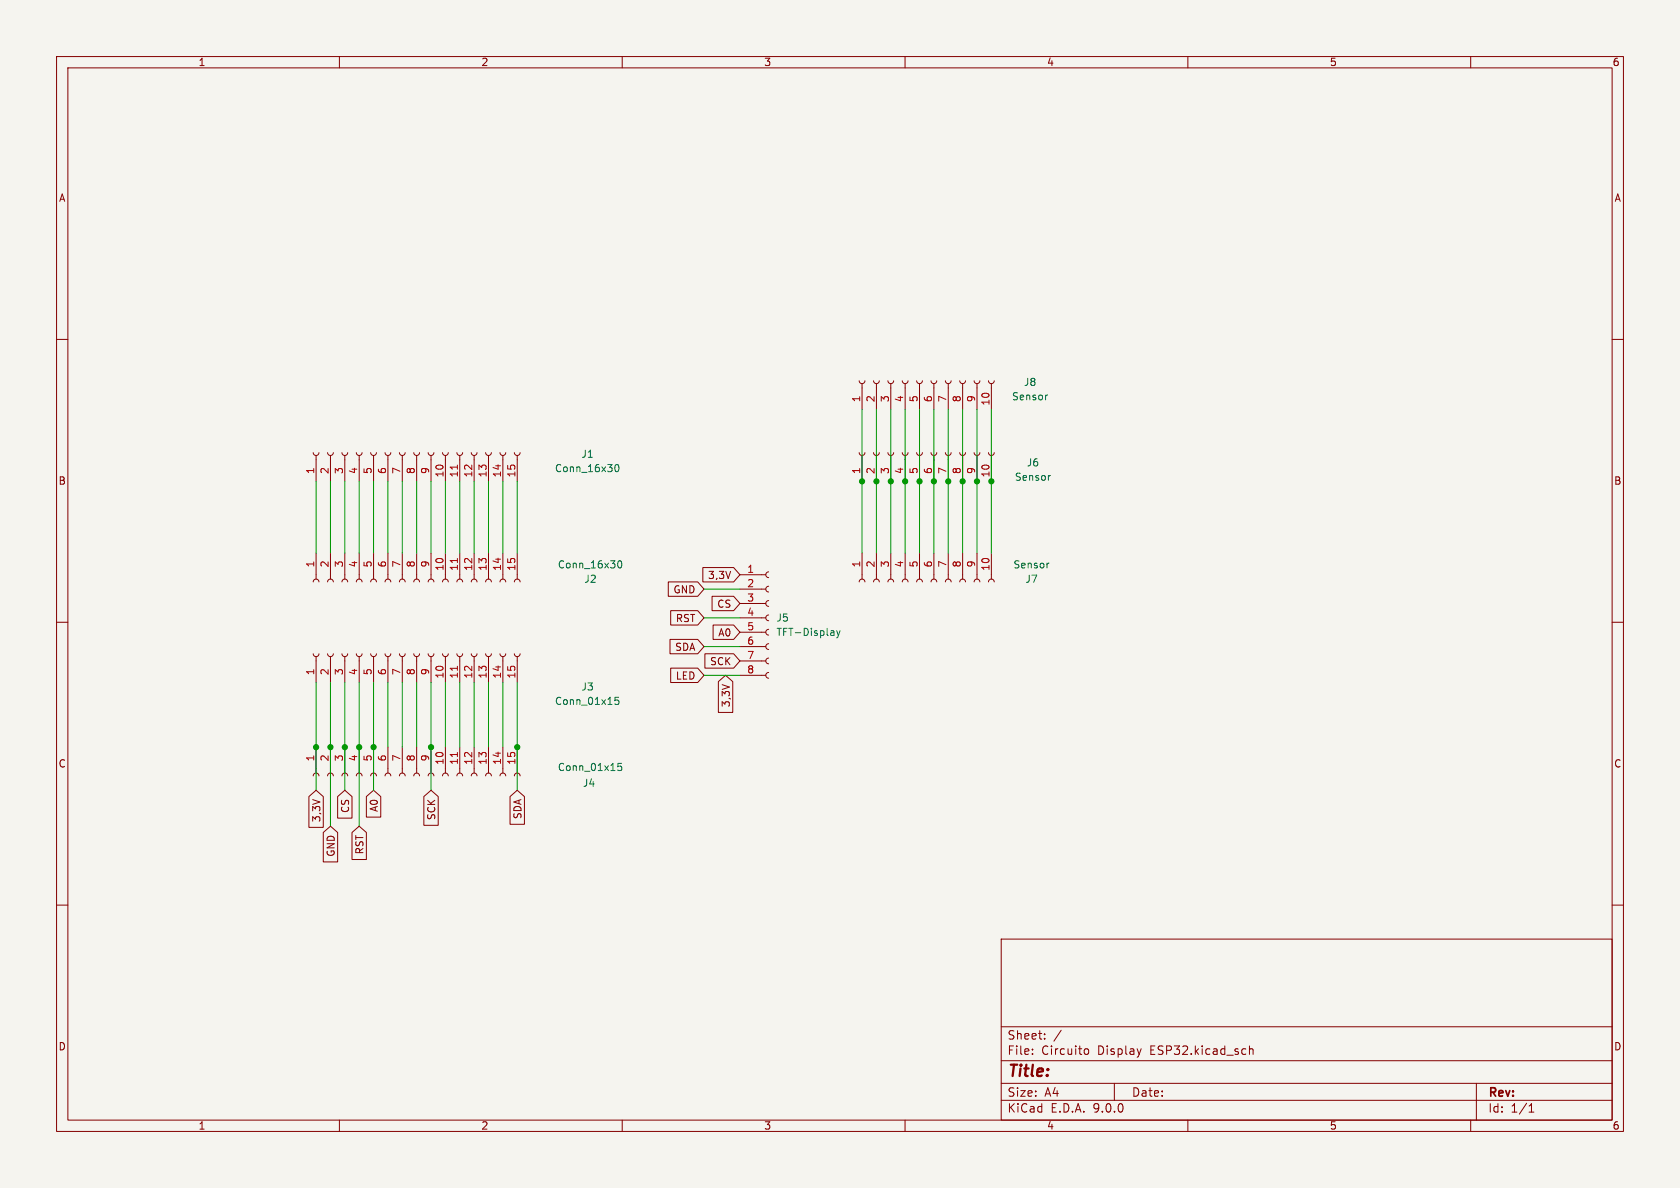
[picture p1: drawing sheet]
<svg xmlns="http://www.w3.org/2000/svg" width="297mm" height="210mm" viewBox="0 0 297 210" stroke-linecap="round" stroke-linejoin="round" font-family="sans-serif">
<path d="M0 0h297v210h-297z" fill="#f5f4ef" stroke="#f5f4ef" stroke-width=".18"/>
<g fill="none" stroke="#840000" stroke-width=".18">
<path d="M10 10h277v190h-277zM12 12h273v186h-273zM60 10v2M110 10v2M160 10v2M210 10v2M260 10v2M10 60h2M151.9 67.3l.1 .4 .4 .1 .4-.1 .1-.4M152.4 67.8v4.6M154.4 67.3l.2 .4 .3 .1 .4-.1 .1-.4M154.9 67.8v4.6"/>
<path d="M157 67.3l.1 .4 .4 .1 .3-.1 .2-.4M157.5 67.8v4.6M159.5 67.3l.2 .4 .3 .1 .4-.1 .1-.4M160 67.8v4.6M162.1 67.3l.1 .4 .4 .1 .3-.1 .2-.4M162.6 67.8v4.6M164.6 67.3l.1 .4 .4 .1 .4-.1 .1-.4M165.1 67.8v4.6M167.1 67.3l.2 .4 .3 .1 .4-.1 .1-.4M167.6 67.8v4.6M169.7 67.3l.1 .4 .4 .1 .3-.1 .2-.4M170.2 67.8v4.6"/>
<path d="M172.2 67.3l.2 .4 .3 .1 .4-.1 .1-.4M172.7 67.8v4.6M174.8 67.3l.1 .4 .4 .1 .3-.1 .2-.4M175.3 67.8v4.6M285 60h2M55.4 80l.1 .4 .4 .1 .3-.1 .2-.4M55.9 80.5v4.6M55.9 97.8v4.6M57.9 80l.2 .4 .3 .1 .4-.1 .1-.4M58.4 80.5v4.6M58.4 97.8v4.6M60.5 80l.1 .4 .4 .1 .3-.1 .2-.4"/>
<path d="M61 80.5v4.6M61 97.8v4.6M63 80l.1 .4 .4 .1 .4-.1 .1-.4M63.5 80.5v4.6M63.5 97.8v4.6M65.5 80l.2 .4 .3 .1 .4-.1 .1-.4M66 80.5v4.6M66 97.8v4.6M68.1 80l.1 .4 .4 .1 .3-.1 .2-.4M68.6 80.5v4.6M68.6 97.8v4.6M70.6 80l.2 .4 .3 .1 .4-.1 .1-.4"/>
<path d="M71.1 80.5v4.6M71.1 97.8v4.6M73.2 80l.1 .4 .4 .1 .3-.1 .2-.4M73.7 80.5v4.6M73.7 97.8v4.6M75.7 80l.1 .4 .4 .1 .4-.1 .1-.4M76.2 80.5v4.6M76.2 97.8v4.6M78.2 80l.2 .4 .3 .1 .4-.1 .1-.4M78.7 80.5v4.6M78.7 97.8v4.6M80.8 80l.1 .4 .4 .1 .3-.1 .2-.4"/>
<path d="M81.3 80.5v4.6M81.3 97.8v4.6M83.3 80l.2 .4 .3 .1 .4-.1 .1-.4M83.8 80.5v4.6M83.8 97.8v4.6M85.9 80l.1 .4 .4 .1 .3-.1 .2-.4M86.4 80.5v4.6M86.4 97.8v4.6M88.4 80l.1 .4 .4 .1 .4-.1 .1-.4M88.9 80.5v4.6M88.9 97.8v4.6M90.9 80l.2 .4 .3 .1 .4-.1 .1-.4"/>
<path d="M91.4 80.5v4.6M91.4 97.8v4.6M151.9 80l.1 .4 .4 .1 .4-.1 .1-.4M152.4 80.5v4.6M152.4 97.8v4.6M154.4 80l.2 .4 .3 .1 .4-.1 .1-.4M154.9 80.5v4.6M154.9 97.8v4.6M157 80l.1 .4 .4 .1 .3-.1 .2-.4M157.5 80.5v4.6M157.5 97.8v4.6M159.5 80l.2 .4 .3 .1 .4-.1 .1-.4"/>
<path d="M160 80.5v4.6M160 97.8v4.6M162.1 80l.1 .4 .4 .1 .3-.1 .2-.4M162.6 80.5v4.6M162.6 97.8v4.6M164.6 80l.1 .4 .4 .1 .4-.1 .1-.4M165.1 80.5v4.6M165.1 97.8v4.6M167.1 80l.2 .4 .3 .1 .4-.1 .1-.4M167.6 80.5v4.6M167.6 97.8v4.6M169.7 80l.1 .4 .4 .1 .3-.1 .2-.4"/>
<path d="M170.2 80.5v4.6M170.2 97.8v4.6M172.2 80l.2 .4 .3 .1 .4-.1 .1-.4M172.7 80.5v4.6M172.7 97.8v4.6M174.8 80l.1 .4 .4 .1 .3-.1 .2-.4M175.3 80.5v4.6M175.3 97.8v4.6M10 110h2M55.4 115.6l.1 .3 .4 .2 .3-.2 .2-.3M55.4 102.9l.1-.4 .4-.1 .3 .1 .2 .4M55.9 116.1v4.6"/>
<path d="M57.9 115.6l.2 .3 .3 .2 .4-.2 .1-.3M57.9 102.9l.2-.4 .3-.1 .4 .1 .1 .4M58.4 116.1v4.6M60.5 115.6l.1 .3 .4 .2 .3-.2 .2-.3M60.5 102.9l.1-.4 .4-.1 .3 .1 .2 .4M61 116.1v4.6M63 115.6l.1 .3 .4 .2 .4-.2 .1-.3M63 102.9l.1-.4 .4-.1 .4 .1 .1 .4M63.5 116.1v4.6M65.5 115.6l.2 .3 .3 .2 .4-.2 .1-.3M65.5 102.9l.2-.4 .3-.1 .4 .1 .1 .4M66 116.1v4.6"/>
<path d="M68.1 115.6l.1 .3 .4 .2 .3-.2 .2-.3M68.1 102.9l.1-.4 .4-.1 .3 .1 .2 .4M68.6 116.1v4.6M70.6 115.6l.2 .3 .3 .2 .4-.2 .1-.3M70.6 102.9l.2-.4 .3-.1 .4 .1 .1 .4M71.1 116.1v4.6M73.2 115.6l.1 .3 .4 .2 .3-.2 .2-.3M73.2 102.9l.1-.4 .4-.1 .3 .1 .2 .4M73.7 116.1v4.6M75.7 115.6l.1 .3 .4 .2 .4-.2 .1-.3M75.7 102.9l.1-.4 .4-.1 .4 .1 .1 .4M76.2 116.1v4.6"/>
<path d="M78.2 115.6l.2 .3 .3 .2 .4-.2 .1-.3M78.2 102.9l.2-.4 .3-.1 .4 .1 .1 .4M78.7 116.1v4.6M80.8 115.6l.1 .3 .4 .2 .3-.2 .2-.3M80.8 102.9l.1-.4 .4-.1 .3 .1 .2 .4M81.3 116.1v4.6M83.3 115.6l.2 .3 .3 .2 .4-.2 .1-.3M83.3 102.9l.2-.4 .3-.1 .4 .1 .1 .4M83.8 116.1v4.6M85.9 115.6l.1 .3 .4 .2 .3-.2 .2-.3M85.9 102.9l.1-.4 .4-.1 .3 .1 .2 .4M86.4 116.1v4.6"/>
<path d="M88.4 115.6l.1 .3 .4 .2 .4-.2 .1-.3M88.4 102.9l.1-.4 .4-.1 .4 .1 .1 .4M88.9 116.1v4.6M90.9 115.6l.2 .3 .3 .2 .4-.2 .1-.3M90.9 102.9l.2-.4 .3-.1 .4 .1 .1 .4M91.4 116.1v4.6M118.1 102.9h5.2l1.2 1.2-1.2 1.3h-5.2zM118.4 113h4.9l1.2 1.3-1.2 1.3h-4.9zM118.6 118.1h4.7l1.2 1.3-1.2 1.3h-4.7zM118.6 107.9h4.7l1.2 1.3-1.2 1.3h-4.7zM124.3 100.3h5.4l1.1 1.3-1.1 1.3h-5.4zM124.6 115.6h5.1l1.1 1.2-1.1 1.3h-5.1z"/>
<path d="M125.9 105.4h3.8l1.1 1.3-1.1 1.3h-3.8zM126.1 110.5h3.6l1.1 1.3-1.1 1.2h-3.6zM130.8 101.6h4.6M130.8 104.1h4.6M130.8 106.7h4.6M130.8 109.2h4.6M130.8 111.8h4.6M130.8 114.3h4.6M130.8 116.8h4.6M130.8 119.4h4.6M135.9 101.1l-.4 .1-.1 .4 .1 .4 .4 .1M135.9 103.6l-.4 .2-.1 .3 .1 .4 .4 .1"/>
<path d="M135.9 106.2l-.4 .1-.1 .4 .1 .3 .4 .2M135.9 108.7l-.4 .2-.1 .3 .1 .4 .4 .1M135.9 111.3l-.4 .1-.1 .4 .1 .3 .4 .2M135.9 113.8l-.4 .1-.1 .4 .1 .4 .4 .1M135.9 116.3l-.4 .2-.1 .3 .1 .4 .4 .1M135.9 118.9l-.4 .1-.1 .4 .1 .3 .4 .2M151.9 102.9l.1-.4 .4-.1 .4 .1 .1 .4M154.4 102.9l.2-.4 .3-.1 .4 .1 .1 .4M157 102.9l.1-.4 .4-.1 .3 .1 .2 .4M159.5 102.9l.2-.4 .3-.1 .4 .1 .1 .4M162.1 102.9l.1-.4 .4-.1 .3 .1 .2 .4M164.6 102.9l.1-.4 .4-.1 .4 .1 .1 .4"/>
<path d="M167.1 102.9l.2-.4 .3-.1 .4 .1 .1 .4M169.7 102.9l.1-.4 .4-.1 .3 .1 .2 .4M172.2 102.9l.2-.4 .3-.1 .4 .1 .1 .4M174.8 102.9l.1-.4 .4-.1 .3 .1 .2 .4M285 110h2M55.4 137.2l.1-.4 .4-.1 .3 .1 .2 .4M55.9 132.1v4.6M57.9 137.2l.2-.4 .3-.1 .4 .1 .1 .4M58.4 132.1v4.6M60.5 137.2l.1-.4 .4-.1 .3 .1 .2 .4M61 132.1v4.6M63 137.2l.1-.4 .4-.1 .4 .1 .1 .4"/>
<path d="M63.5 132.1v4.6M65.5 137.2l.2-.4 .3-.1 .4 .1 .1 .4M66 132.1v4.6M68.1 137.2l.1-.4 .4-.1 .3 .1 .2 .4M68.6 132.1v4.6M70.6 137.2l.2-.4 .3-.1 .4 .1 .1 .4M71.1 132.1v4.6M73.2 137.2l.1-.4 .4-.1 .3 .1 .2 .4M73.7 132.1v4.6M75.7 137.2l.1-.4 .4-.1 .4 .1 .1 .4M76.2 132.1v4.6M78.2 137.2l.2-.4 .3-.1 .4 .1 .1 .4"/>
<path d="M78.7 132.1v4.6M80.8 137.2l.1-.4 .4-.1 .3 .1 .2 .4M81.3 132.1v4.6M83.3 137.2l.2-.4 .3-.1 .4 .1 .1 .4M83.8 132.1v4.6M85.9 137.2l.1-.4 .4-.1 .3 .1 .2 .4M86.4 132.1v4.6M88.4 137.2l.1-.4 .4-.1 .4 .1 .1 .4M88.9 132.1v4.6M90.9 137.2l.2-.4 .3-.1 .4 .1 .1 .4M91.4 132.1v4.6M127 120.5l1.3-1.1 1.2 1.1v5.4h-2.5z"/>
<path d="M54.6 140.8l1.3-1.1 1.3 1.1v5.5h-2.6zM57.1 147.2l1.3-1.1 1.3 1.1v5.2h-2.6zM59.7 140.8l1.3-1.1 1.2 1.1v3.8h-2.5zM62.2 147.2l1.3-1.1 1.3 1.1v4.7h-2.6zM64.8 140.8l1.2-1.1 1.3 1.1v3.6h-2.5zM74.9 140.8l1.3-1.1 1.3 1.1v5.1h-2.6zM90.2 140.8l1.2-1.1 1.3 1.1v4.9h-2.5zM10 160h2M177 166h108v32h-108zM285 160h2M60 198v2M110 198v2"/>
<path d="M160 198v2M177 194.5h108M177 191.5h108M177 187.5h108M177 181.5h108M182.5 186.3v.1M182.5 185.5v.1M184.7 183.6v.1M184.7 182.8v.1M187.6 182.1l-1.3 2M191.8 185.5l.4-.1 .3 .3v.4l-.2 .2h-.5M197 191.5v3"/>
<path d="M201.7 185.4l-.3 1M210 198v2M220.9 185.5l.2-.1 .4 .1v.9M220.9 184.9v1.5M260 198v2M261 191.5v6.5M270.3 196.6h.9M270.3 195.5l.4-.4v1.5"/>
</g>
<path d="M80.9 82.2v.7M80.9 98.7v.8M80.9 117.8v.7M80.9 133v.7" fill="none" stroke="#a90000" stroke-width=".18"/>
<g fill="none" stroke="#006464" stroke-width=".18">
<path d="M185.2 69.8l-.2 .1M108.8 82.2l.2-.1a.68 .68 0 0 1 .4 .6 .68 .68 0 0 1-.4 .7l-.2-.1-.1-.4zM109.4 99.2l.1-.1a.68 .68 0 0 1 .4 .7 .68 .68 0 0 1-.4 .6 .84 .84 0 0 1-.1-1.2zM185.5 99.6h-.3M185.7 84.1h-.2M147.4 111.6v.7M147.4 112.3h-.1M147.4 111.8l-.1 .1M147.9 111.5l.3 .8M148.2 112.3l-.3 .5M148.5 111.5l-.3 .8M109.4 123.3h-.6l-.1 .6 .2-.2 .4 .1 .1 .2v.4l-.2 .1-.5-.1"/>
<path d="M109.9 134.9h-.6l-.1 .7 .2-.2 .4 .1 .1 .2v.4l-.2 .1-.5-.1"/>
</g>
<g fill="none" stroke="#009600" stroke-width=".18">
<path d="M152.4 72.4v25.4M154.9 72.4v25.4M157.5 72.4v25.4M160 72.4v25.4M162.6 72.4v25.4M165.1 72.4v25.4M167.6 72.4v25.4M170.2 72.4v25.4M172.7 72.4v25.4M175.3 72.4v25.4M55.9 85.1v12.7M58.4 85.1v12.7"/>
<path d="M61 85.1v12.7M63.5 85.1v12.7M66 85.1v12.7M68.6 85.1v12.7M71.1 85.1v12.7M73.7 85.1v12.7M76.2 85.1v12.7M78.7 85.1v12.7M81.3 85.1v12.7M83.8 85.1v12.7M86.4 85.1v12.7M88.9 85.1v12.7"/>
<path d="M91.4 85.1v12.7M124.5 119.4h6.3M124.5 104.1h6.3M124.5 114.3h6.3M124.5 109.2h6.3M55.9 120.7v19M58.4 120.7v25.4M61 120.7v19M63.5 120.7v25.4M66 120.7v19M68.6 120.7v11.4M71.1 120.7v11.4"/>
<path d="M73.7 120.7v11.4M76.2 120.7v19M78.7 120.7v11.4M81.3 120.7v11.4M83.8 120.7v11.4M86.4 120.7v11.4M88.9 120.7v11.4M91.4 120.7v19"/>
</g>
<g fill="#009600" stroke="#009600" stroke-width=".18">
<circle cx="55.9" cy="132.1" r=".46"/>
<circle cx="58.4" cy="132.1" r=".46"/>
<circle cx="61" cy="132.1" r=".46"/>
<circle cx="66" cy="132.1" r=".46"/>
<circle cx="91.4" cy="132.1" r=".46"/>
<circle cx="63.5" cy="132.1" r=".46"/>
<circle cx="76.2" cy="132.1" r=".46"/>
<circle cx="162.6" cy="85.1" r=".46"/>
<circle cx="160" cy="85.1" r=".46"/>
<circle cx="165.1" cy="85.1" r=".46"/>
<circle cx="175.3" cy="85.1" r=".46"/>
<circle cx="170.2" cy="85.1" r=".46"/>
<circle cx="172.7" cy="85.1" r=".46"/>
<circle cx="167.6" cy="85.1" r=".46"/>
<circle cx="152.4" cy="85.1" r=".46"/>
<circle cx="154.9" cy="85.1" r=".46"/>
<circle cx="157.5" cy="85.1" r=".46"/>
</g>
<text font-size="2.8" fill="#840000" x="178" y="190.9">Title:</text>
<g font-size="2.1" fill="#840000">
<text x="178" y="184">Sheet:</text>
<text x="178" y="186.7">File:</text>
<text x="184.1" y="186.7">Circuito</text>
<text x="194.1" y="186.7">Display</text>
<text x="203.5" y="186.7">ESP32.kicad_sch</text>
<text x="178" y="196.9">KiCad</text>
<text x="178" y="194.1">Size:</text>
<text x="184.7" y="194.1">A4</text>
<text x="185.7" y="196.9">E.D.A.</text>
<text x="193.3" y="196.9">9.0.0</text>
<text x="200" y="194.1">Date:</text>
<text x="263" y="194.3">Rev:</text>
<text x="263" y="196.9">Id:</text>
<text x="267.1" y="196.9">1/1</text>
</g>
<g font-size="1.8" fill="#840000">
<text x="35" y="11.9">1</text>
<text x="85" y="11.9">2</text>
<text x="135" y="11.9">3</text>
<text x="185" y="11.9">4</text>
<text x="235" y="11.9">5</text>
<text x="285" y="11.9">6</text>
<text x="10.3" y="35.9">A</text>
<text x="285.3" y="35.9">A</text>
<text x="10.3" y="85.9">B</text>
<text x="285.3" y="85.9">B</text>
<text x="119" y="105.1">GND</text>
<text x="125.1" y="102.6">3,3V</text>
<text x="126.7" y="107.6">CS</text>
<text x="119.4" y="110.2">RST</text>
<text x="126.9" y="112.7">A0</text>
<text x="119.3" y="115.3">SDA</text>
<text x="125.4" y="117.8">SCK</text>
<text x="119.4" y="120.3">LED</text>
<text x="129.2" y="125.1" transform="rotate(-90 129.2 125.1)">3,3V</text>
<text x="10.3" y="135.9">C</text>
<text x="285.3" y="135.9">C</text>
<text x="61.9" y="143.8" transform="rotate(-90 61.9 143.8)">CS</text>
<text x="67" y="143.6" transform="rotate(-90 67 143.6)">A0</text>
<text x="56.8" y="145.4" transform="rotate(-90 56.8 145.4)">3,3V</text>
<text x="77.2" y="145.1" transform="rotate(-90 77.2 145.1)">SCK</text>
<text x="92.4" y="144.9" transform="rotate(-90 92.4 144.9)">SDA</text>
<text x="59.4" y="151.6" transform="rotate(-90 59.4 151.6)">GND</text>
<text x="64.5" y="151.1" transform="rotate(-90 64.5 151.1)">RST</text>
<text x="10.3" y="185.9">D</text>
<text x="285.3" y="185.9">D</text>
<text x="35" y="199.9">1</text>
<text x="85" y="199.9">2</text>
<text x="135" y="199.9">3</text>
<text x="185" y="199.9">4</text>
<text x="235" y="199.9">5</text>
<text x="285" y="199.9">6</text>
</g>
<g font-size="1.8" fill="#a90000">
<text x="152.1" y="71.2" transform="rotate(-90 152.1 71.2)">1</text>
<text x="154.7" y="71.2" transform="rotate(-90 154.7 71.2)">2</text>
<text x="157.2" y="71.2" transform="rotate(-90 157.2 71.2)">3</text>
<text x="159.8" y="71.2" transform="rotate(-90 159.8 71.2)">4</text>
<text x="162.3" y="71.2" transform="rotate(-90 162.3 71.2)">5</text>
<text x="164.8" y="71.2" transform="rotate(-90 164.8 71.2)">6</text>
<text x="167.4" y="71.2" transform="rotate(-90 167.4 71.2)">7</text>
<text x="169.9" y="71.2" transform="rotate(-90 169.9 71.2)">8</text>
<text x="172.5" y="71.2" transform="rotate(-90 172.5 71.2)">9</text>
<text x="175" y="71.8" transform="rotate(-90 175 71.8)">10</text>
<text x="55.6" y="83.9" transform="rotate(-90 55.6 83.9)">1</text>
<text x="58.2" y="83.9" transform="rotate(-90 58.2 83.9)">2</text>
<text x="60.7" y="83.9" transform="rotate(-90 60.7 83.9)">3</text>
<text x="63.2" y="83.9" transform="rotate(-90 63.2 83.9)">4</text>
<text x="65.8" y="83.9" transform="rotate(-90 65.8 83.9)">5</text>
<text x="68.3" y="83.9" transform="rotate(-90 68.3 83.9)">6</text>
<text x="70.9" y="83.9" transform="rotate(-90 70.9 83.9)">7</text>
<text x="73.4" y="83.9" transform="rotate(-90 73.4 83.9)">8</text>
<text x="75.9" y="83.9" transform="rotate(-90 75.9 83.9)">9</text>
<text x="152.1" y="83.9" transform="rotate(-90 152.1 83.9)">1</text>
<text x="154.7" y="83.9" transform="rotate(-90 154.7 83.9)">2</text>
<text x="157.2" y="83.9" transform="rotate(-90 157.2 83.9)">3</text>
<text x="159.8" y="83.9" transform="rotate(-90 159.8 83.9)">4</text>
<text x="162.3" y="83.9" transform="rotate(-90 162.3 83.9)">5</text>
<text x="164.8" y="83.9" transform="rotate(-90 164.8 83.9)">6</text>
<text x="167.4" y="83.9" transform="rotate(-90 167.4 83.9)">7</text>
<text x="169.9" y="83.9" transform="rotate(-90 169.9 83.9)">8</text>
<text x="172.5" y="83.9" transform="rotate(-90 172.5 83.9)">9</text>
<text x="78.5" y="84.5" transform="rotate(-90 78.5 84.5)">10</text>
<text x="81" y="84.5" transform="rotate(-90 81 84.5)">11</text>
<text x="83.6" y="84.5" transform="rotate(-90 83.6 84.5)">12</text>
<text x="86.1" y="84.5" transform="rotate(-90 86.1 84.5)">13</text>
<text x="88.6" y="84.5" transform="rotate(-90 88.6 84.5)">14</text>
<text x="91.2" y="84.5" transform="rotate(-90 91.2 84.5)">15</text>
<text x="175" y="84.5" transform="rotate(-90 175 84.5)">10</text>
<text x="55.6" y="100.4" transform="rotate(-90 55.6 100.4)">1</text>
<text x="58.2" y="100.4" transform="rotate(-90 58.2 100.4)">2</text>
<text x="60.7" y="100.4" transform="rotate(-90 60.7 100.4)">3</text>
<text x="63.2" y="100.4" transform="rotate(-90 63.2 100.4)">4</text>
<text x="65.8" y="100.4" transform="rotate(-90 65.8 100.4)">5</text>
<text x="68.3" y="100.4" transform="rotate(-90 68.3 100.4)">6</text>
<text x="70.9" y="100.4" transform="rotate(-90 70.9 100.4)">7</text>
<text x="73.4" y="100.4" transform="rotate(-90 73.4 100.4)">8</text>
<text x="75.9" y="100.4" transform="rotate(-90 75.9 100.4)">9</text>
<text x="78.5" y="101" transform="rotate(-90 78.5 101)">10</text>
<text x="81" y="101" transform="rotate(-90 81 101)">11</text>
<text x="83.6" y="101" transform="rotate(-90 83.6 101)">12</text>
<text x="86.1" y="101" transform="rotate(-90 86.1 101)">13</text>
<text x="88.6" y="101" transform="rotate(-90 88.6 101)">14</text>
<text x="91.2" y="101" transform="rotate(-90 91.2 101)">15</text>
<text x="132" y="101.3">1</text>
<text x="152.1" y="100.4" transform="rotate(-90 152.1 100.4)">1</text>
<text x="154.7" y="100.4" transform="rotate(-90 154.7 100.4)">2</text>
<text x="157.2" y="100.4" transform="rotate(-90 157.2 100.4)">3</text>
<text x="159.8" y="100.4" transform="rotate(-90 159.8 100.4)">4</text>
<text x="162.3" y="100.4" transform="rotate(-90 162.3 100.4)">5</text>
<text x="164.8" y="100.4" transform="rotate(-90 164.8 100.4)">6</text>
<text x="167.4" y="100.4" transform="rotate(-90 167.4 100.4)">7</text>
<text x="169.9" y="100.4" transform="rotate(-90 169.9 100.4)">8</text>
<text x="172.5" y="100.4" transform="rotate(-90 172.5 100.4)">9</text>
<text x="175" y="101" transform="rotate(-90 175 101)">10</text>
<text x="132" y="103.9">2</text>
<text x="132" y="106.4">3</text>
<text x="132" y="109">4</text>
<text x="132" y="111.5">5</text>
<text x="55.6" y="119.5" transform="rotate(-90 55.6 119.5)">1</text>
<text x="58.2" y="119.5" transform="rotate(-90 58.2 119.5)">2</text>
<text x="60.7" y="119.5" transform="rotate(-90 60.7 119.5)">3</text>
<text x="63.2" y="119.5" transform="rotate(-90 63.2 119.5)">4</text>
<text x="65.8" y="119.5" transform="rotate(-90 65.8 119.5)">5</text>
<text x="68.3" y="119.5" transform="rotate(-90 68.3 119.5)">6</text>
<text x="70.9" y="119.5" transform="rotate(-90 70.9 119.5)">7</text>
<text x="73.4" y="119.5" transform="rotate(-90 73.4 119.5)">8</text>
<text x="75.9" y="119.5" transform="rotate(-90 75.9 119.5)">9</text>
<text x="132" y="114">6</text>
<text x="132" y="116.6">7</text>
<text x="132" y="119.1">8</text>
<text x="78.5" y="120.1" transform="rotate(-90 78.5 120.1)">10</text>
<text x="81" y="120.1" transform="rotate(-90 81 120.1)">11</text>
<text x="83.6" y="120.1" transform="rotate(-90 83.6 120.1)">12</text>
<text x="86.1" y="120.1" transform="rotate(-90 86.1 120.1)">13</text>
<text x="88.6" y="120.1" transform="rotate(-90 88.6 120.1)">14</text>
<text x="91.2" y="120.1" transform="rotate(-90 91.2 120.1)">15</text>
<text x="55.6" y="134.7" transform="rotate(-90 55.6 134.7)">1</text>
<text x="58.2" y="134.7" transform="rotate(-90 58.2 134.7)">2</text>
<text x="60.7" y="134.7" transform="rotate(-90 60.7 134.7)">3</text>
<text x="63.2" y="134.7" transform="rotate(-90 63.2 134.7)">4</text>
<text x="65.8" y="134.7" transform="rotate(-90 65.8 134.7)">5</text>
<text x="68.3" y="134.7" transform="rotate(-90 68.3 134.7)">6</text>
<text x="70.9" y="134.7" transform="rotate(-90 70.9 134.7)">7</text>
<text x="73.4" y="134.7" transform="rotate(-90 73.4 134.7)">8</text>
<text x="75.9" y="134.7" transform="rotate(-90 75.9 134.7)">9</text>
<text x="78.5" y="135.3" transform="rotate(-90 78.5 135.3)">10</text>
<text x="81" y="135.3" transform="rotate(-90 81 135.3)">11</text>
<text x="83.6" y="135.3" transform="rotate(-90 83.6 135.3)">12</text>
<text x="86.1" y="135.3" transform="rotate(-90 86.1 135.3)">13</text>
<text x="88.6" y="135.3" transform="rotate(-90 88.6 135.3)">14</text>
<text x="91.2" y="135.3" transform="rotate(-90 91.2 135.3)">15</text>
</g>
<g font-size="1.8" fill="#006464">
<text x="178.8" y="71">Sensor</text>
<text x="180.9" y="68.4">J8</text>
<text x="98" y="83.7">Conn_16x30</text>
<text x="102.7" y="81.1">J1</text>
<text x="181.4" y="82.7">J6</text>
<text x="179.3" y="85.2">Sensor</text>
<text x="98.5" y="100.7">Conn_16x30</text>
<text x="179.1" y="100.7">Sensor</text>
<text x="103.2" y="103.2">J2</text>
<text x="181.2" y="103.2">J7</text>
<text x="137.2" y="110.1">J5</text>
<text x="137.2" y="112.6">TFT-Display</text>
<text x="98" y="124.8">Conn_01x15</text>
<text x="102.7" y="122.3">J3</text>
<text x="98.5" y="136.5">Conn_01x15</text>
<text x="102.9" y="139.3">J4</text>
</g>
</svg>
